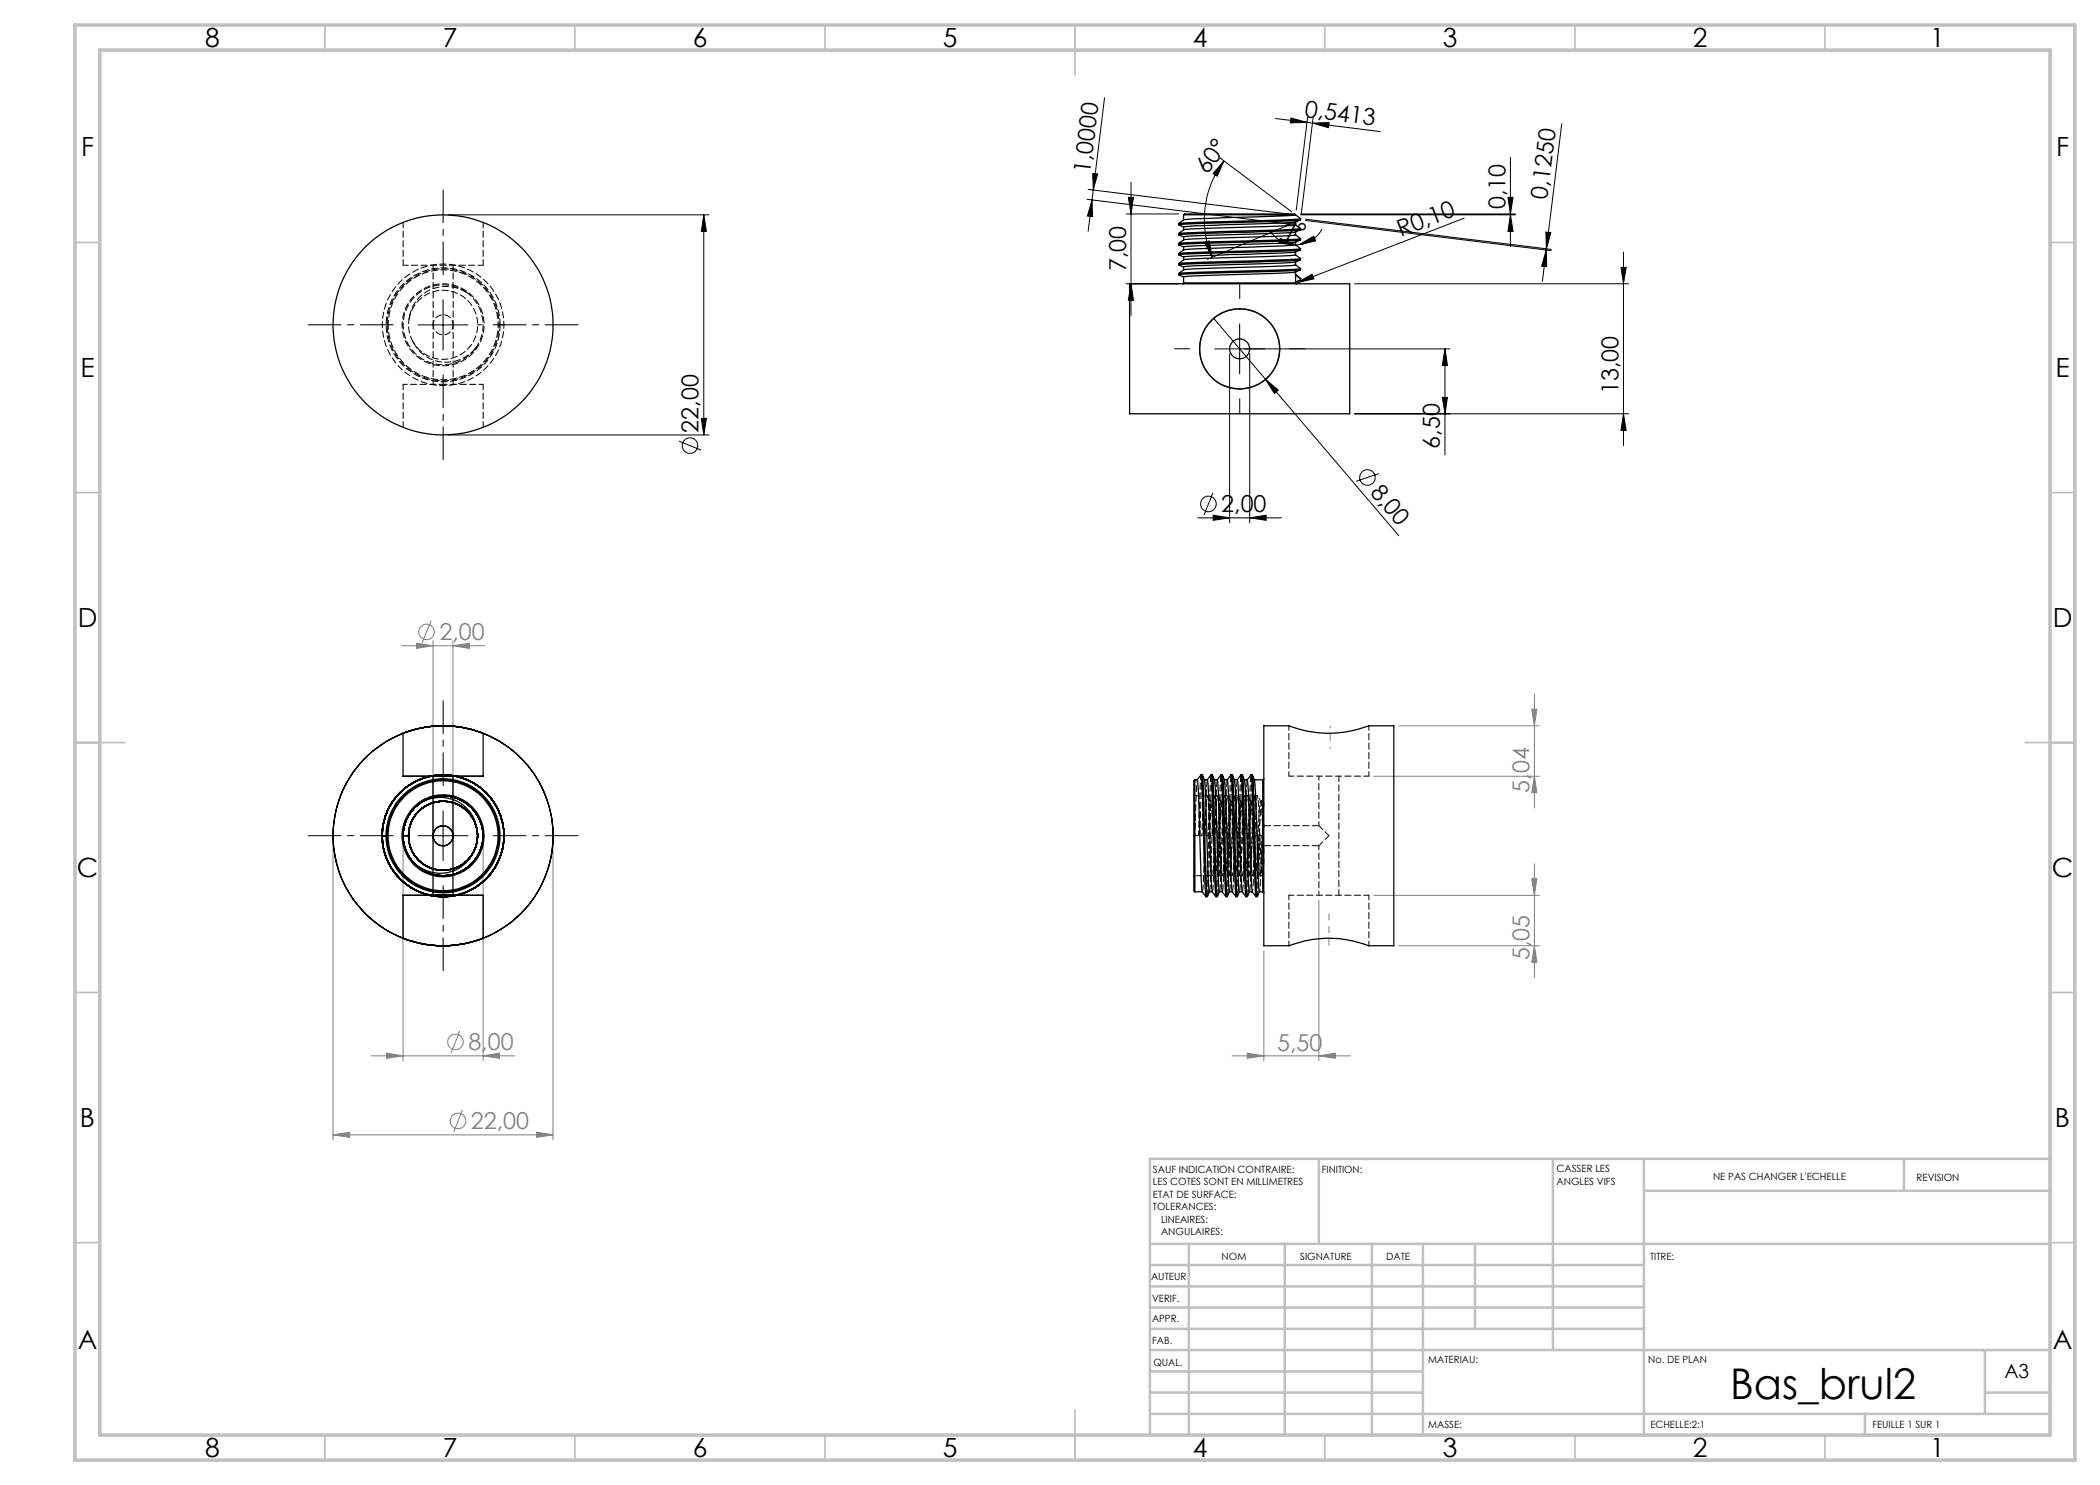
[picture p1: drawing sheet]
<svg xmlns="http://www.w3.org/2000/svg" width="420mm" height="297mm" viewBox="0 0 420 297" stroke-linecap="round" stroke-linejoin="round" font-family="sans-serif">
<g fill="none" stroke="#000" stroke-width=".2">
<path d="M220.9 19.5l-3.3 26.8M217.4 39.9l40.5 4.9M217.6 37.9l40.5 5M218.5 34.7l1 .1-.8 3.2zM225.7 39.5h1l-.5 3.3zM226.2 36.4v26.7M244 31.6l14.3 10.8M244.8 32.2l-1.3 3-.9-.5zM244.8 32.2a19.4 19.4 0 0 0-2.4 19.3M255.1 23.7l6.3 .8M258.2 23.6l3.2 .9-3.3 .1zM261.4 24.5l1.1 .1"/>
<path d="M261.5 23.5l-2.2 18.5M262.5 24.6l3.3-.1-.1 1zM262.5 24.6l13.6 1.7M262.6 23.6l-2.4 19.3M301.6 39.5h1l-.5 3.3zM302.1 31.5v17.8M312.3 24.8l-3 25M88.6 60v10M89.6 43h52.2M140.8 43l.5 3.3h-1zM140.8 43v44M218.4 40l.1 3.3-1-.1z"/>
<path d="M225.2 56.8h10.5M225.2 42.8h10.5M226.2 56.8l.5 3.3h-1zM240.9 48.5l1-.3 .5 3.3zM254.2 46.5a6 6 0 0 0 4.9 2.5M256 47.7l3.1 1.3-3.3-.4zM258 44.9l-16.5 7M259.5 56.5l2.9-1.6 .4 .9zM259.5 56.5l-.2 .1M259.9 48.9l2.8-1.7 .4 1zM259.9 48.9l-.8 .1M260.1 43h43"/>
<path d="M260.1 42.8h43M261.1 44.1l49.1 6M261.1 43.8l49.2 6.1M264.4 45.9a6 6 0 0 1-4.5 3M270.9 56.8h54.8M292.8 43.6l-33.3 12.9M302.1 43l.5 3.3h-1zM309.2 46.4l1 .1-.9 3.3zM309.2 50l.2 3.3-1.1-.1zM309.2 50l-.7 6.3M309.3 49.8l-.1 .2M324.2 53.5h1l-.5 3.3z"/>
<path d="M324.7 50.4v38.7M83.6 65h10M242.7 63.7l10.4 12.2M245.9 70.8v33.8M247.9 64.8v10M249.9 70.8v33.8M253.1 75.9l2.6 2.1-.8 .7zM253.1 75.9l26.7 31.2M288.5 79.5h1l-.5 3.3zM289 69.8v21.2M289 69.8l.5 3.3h-1zM290 69.8h-47.1"/>
<path d="M89.6 87h52.2M135.8 88.2l4.4 1.8M140.3 83.7h1l-.5 3.3zM242.6 98.6l-1.8 4.4M270.9 82.8h54.8M275.8 94.7l-4.6 1.6M324.7 82.8l.5 3.3h-1zM239.6 103.6h16.7M242.6 103l3.3 .6-3.3 .5zM249.9 103.6l3.3-.6v1.1zM83.6 167.1h10M88.6 162.2v10"/>
<circle cx="138" cy="89.1" r="1.55"/>
<circle cx="273.5" cy="95.5" r="1.56"/>
<circle cx="241.7" cy="100.8" r="1.55"/>
</g>
<g fill="none" stroke="#808080" stroke-width=".2">
<path d="M80.3 129.1h16.6M83.3 128.7l3.3 .4-3.3 .6zM86.2 124.1l-1.8 4.5M86.6 128.2v38M90.6 129.1l3.3-.4v1zM90.6 128.2v38M306.9 138.8v22.8M274.8 155.3h33.1M279.8 145.2h28.1M306.4 141.8h1l-.5 3.4zM306.9 155.3l.5 3.2h-1zM66.6 168.2v59.8"/>
<path d="M80.6 168.2v44M96.6 168.2v44M110.6 168.2v59.8M274.8 179.1h33.1M306.4 175.8h1l-.5 3.3zM306.9 172.7v22.8M252.8 190.1v22.1M263.8 180.1v32.1M279.8 189.2h28.1M306.9 189.2l.5 3.3h-1zM74.3 211.2h28.7M77.3 210.6l3.3 .6-3.3 .5z"/>
<path d="M92 206.2l-1.8 4.4M96.6 211.2l3.3-.6v1.1zM246.4 211.2h23.7M249.4 210.6l3.4 .6-3.4 .5zM263.8 211.2l3.3-.6v1.1zM66.6 227l3.3-.6v1.1zM66.6 227h44M92.5 222l-1.8 4.4M107.3 226.4l3.3 .6-3.3 .5z"/>
<circle cx="85.3" cy="126.4" r="1.56"/>
<circle cx="91.1" cy="208.4" r="1.55"/>
<circle cx="91.6" cy="224.2" r="1.56"/>
</g>
<circle cx="247.9" cy="69.8" r="8" fill="none" stroke="#808080" stroke-width=".25"/>
<path d="M88.6 55v-17M78.6 65h-17M88.6 75v17M98.6 65h17M88.6 157.1v-17M78.6 167.1h-17M88.6 177.1v17M98.6 167.1h17" fill="none" stroke="#000" stroke-width=".2" stroke-dasharray="30.5 1.3 1.3 1.3" stroke-dashoffset="23.9"/>
<g fill="none" stroke="#c0c0c0" stroke-width=".35">
<path d="M65 5v5M115 5v5M165 5v5M215 5v10M265 5v5M315 5v5M365 5v5M15 48.5h5M410 48.5h5M15 98.5h5M410 98.5h5M15 148.5h10"/>
<path d="M405 148.5h10M15 198.5h5M410 198.5h5M15 248.5h5M410 248.5h5M65 287v5M115 287v5M165 287v5M215 282v10M265 287v5M315 287v5M365 287v5"/>
</g>
<g fill="none" stroke="#c0c0c0" stroke-width=".5">
<path d="M263.8 231.8v17M310.6 231.8v38.2M328.8 231.8v55.2M328.8 238.2h81.2M380.8 231.8v6.4M410 231.8h-180v55.2M230 248.8h180M230 257.3h98.8M230 253h98.8M237.8 248.8v38.2M257 248.8v38.2M274.4 248.8v38.2"/>
<path d="M284.6 248.8v38.2M295 248.8v17M230 265.8h98.8M230 261.5h98.8M230 278.5h54.6M230 274.3h54.6M230 270h180M397 278.5h13M397 270v12.8M230 282.8h180M373 282.8v4.2"/>
</g>
<path d="M15 5h400v287h-400zM20 10h390v277h-390z" fill="none" stroke="#c0c0c0" stroke-width=".7"/>
<path d="M247.9 59.8v-3M237.9 69.8h-3M247.9 79.8v3M257.9 69.8h3" fill="none" stroke="#000" stroke-width=".2" stroke-dasharray="30.5 1.3 1.3 1.3"/>
<path d="M266 145.2v4.5" fill="none" stroke="#808080" stroke-width=".2" stroke-dasharray="30.5 1.3 1.3 1.3" stroke-dashoffset="30.1"/>
<path d="M265.8 189v-6.2" fill="none" stroke="#808080" stroke-width=".2" stroke-dasharray="30.5 1.3 1.3 1.3" stroke-dashoffset="29.2"/>
<g fill="#000">
<path d="M259.5 56.5l2.9-1.6 .4 .9zM253.1 75.9l2.6 2.1-.8 .7z"/>
<path d="M218.5 34.7l1 .1-.8 3.2zM218.4 40l.1 3.3-1-.1zM309.2 46.4l1 .1-.9 3.3zM309.2 50l.2 3.3-1.1-.1z"/>
<path d="M262.5 24.6l3.3-.1-.1 1zM258.2 23.6l3.2 .9-3.3 .1z"/>
<path d="M240.9 48.5l1.5 3-.5-3.3zM244.8 32.2l-2.2 2.5 .9 .5z"/>
<path d="M259.9 48.9l3.2-.7-.4-1zM256 47.7l-.2 .9 3.3 .4z"/>
<path d="M324.2 53.5h1l-.5 3.3zM324.7 82.8l.5 3.3h-1zM289 69.8l.5 3.3h-1zM288.5 79.5h1l-.5 3.3z"/>
<path d="M140.3 83.7h1l-.5 3.3zM140.8 43l.5 3.3h-1zM226.2 56.8l.5 3.3h-1zM225.7 39.5h1l-.5 3.3zM302.1 43l.5 3.3h-1zM301.6 39.5h1l-.5 3.3z"/>
<path d="M242.6 103l3.3 .6-3.3 .5zM249.9 103.6l3.3-.6v1.1z"/>
</g>
<g fill="#808080">
<path d="M77.3 210.6l3.3 .6-3.3 .5zM96.6 211.2l3.3-.6v1.1zM66.6 227l3.3-.6v1.1zM107.3 226.4l3.3 .6-3.3 .5zM83.3 128.7l3.3 .4-3.3 .6zM90.6 129.1l3.3-.4v1zM249.4 210.6l3.4 .6-3.4 .5zM263.8 211.2l3.3-.6v1.1z"/>
<path d="M306.9 155.3l.5 3.2h-1zM306.4 141.8h1l-.5 3.4zM306.9 189.2l.5 3.3h-1zM306.4 175.8h1l-.5 3.3z"/>
</g>
<g fill="none" stroke="#000" stroke-width=".25">
<path d="M225.9 56.8h44v26h-44zM235.8 47l.9 .4M235.8 49l.9 .4M235.8 51l.9 .4M235.8 53l.9 .4M235.8 55l.9 .4M235.8 45l.9 .4M236.7 56.6l-.2 .2M236.7 43h22.4M236.7 43l.2-.2h22l.2 .2M236.7 56.6h22.4M236.7 43v1"/>
<path d="M236.7 45.4v.6M236.7 49.4v.6M236.7 51.4v.6M236.7 55.4v1.2M259 47l1.1 .7-4.5 .3-17.2 .5-2.6 .2M259 48.9l1.1 .8-4.5 .3-17.2 .5-2.6 .2M259 52.9l1.1 .8-3.6 .3-18.1 .5-2.6 .2M259 54.9l1.1 .8M259.1 43l1 .7v.3M259.1 50.4v.6l-1.1 .1-20.7 .8a1.24 1.24 0 0 0-1.1 .4l-.4 .4 21.7-.8 2.6-.2-1.1-.8M259.1 44.4v.6l-1.1 .1-20.7 .8a1.24 1.24 0 0 0-1.1 .5l-.5 .3 21.8-.8 2.6-.2-1.1-.8M259.1 46.4v.6l-1.1 .1-20.7 .8h-.5l-1.1 .8"/>
<path d="M259.1 48.4v.6l-1.1 .1-20.7 .8h-.6l-1 .8M259.1 52.4v.6l-1.1 .1-20.7 .8h-.5l-1.1 .8M259.1 43l-3.3 .2-17.4 .6-1.7 .2-1 .7M259.1 56.6l.2 .2M259.1 54.4v2.2M259.1 55l1 .7M260 46l-.5 .2a14.5 14.5 0 0 1-4.6 .5l-17.6 .6-.6 .1v.6M260 48l-.5 .2a14.5 14.5 0 0 1-4.6 .5l-14.9 .4-3.3 .3M260 50a8.6 8.6 0 0 1-4.2 .6l-15.8 .5-3.3 .3M260 52l-.5 .2a14.5 14.5 0 0 1-4.6 .5l-17.6 .6-.6 .1v.6M260 54l-.5 .2a14.5 14.5 0 0 1-4.6 .5l-14.9 .4-3.3 .3M260 44a8.6 8.6 0 0 1-4.2 .6l-16.6 .6-2.5 .2"/>
<path d="M260.1 46l-21.7 .8-2.6 .2-.1-.3M260.1 48l-2.7 .2-18.1 .5-3.5 .3-.1-.3M260.1 50l-2.7 .2-18.1 .5-3.5 .3-.1-.3M260.1 52l-2.7 .2-18.1 .5-3.5 .3-.1-.3M260.1 54l-2.7 .2-18.1 .5-3.5 .3-.1-.3M260.1 44l-2.7 .2-18.1 .5-3.5 .3-.1-.3M260.1 43.7l-2.6 .3-18.2 .5-3.5 .2M260.1 45.7v.3M260.1 47.7v.3M260.1 49.7v.3M260.1 51.7v.3M260.1 53.7v.3"/>
<path d="M260.1 55.7v.3l-1 .4M80 158.5a12.2 12.2 0 0 1 20.3 5 12.2 12.2 0 0 1-14 15.6 12.2 12.2 0 0 1-7.2-19.6 12.2 12.2 0 0 1 20.7 2.9 12.2 12.2 0 0 1-12.2 17 12.2 12.2 0 0 1-9.3-18.7 12.2 12.2 0 0 1 20.9 .4 12.2 12.2 0 0 1-10.2 18.3 12.2 12.2 0 0 1-11.4-17.5 12.2 12.2 0 0 1 20.8-2 12.2 12.2 0 0 1-8 19.3 12.2 12.2 0 0 1-13.3-16.1 12.2 12.2 0 0 1 20.1-4.7 12.2 12.2 0 0 1-4.5 20.2 12.2 12.2 0 0 1-16.2-12.8 12.2 12.2 0 0 1 19-8.8 12.2 12.2 0 0 1-1.1 20.9 12.2 12.2 0 0 1-18-10.8 12 12 0 0 1 3.6-8.6zM80 158.5a12.2 12.2 0 0 1 20.2 5.1 12.2 12.2 0 0 1-13.9 15.5 12.2 12.2 0 0 1-7.2-19.5 12.2 12.2 0 0 1 20.7 2.7 12.2 12.2 0 0 1-12.1 17 12.2 12.2 0 0 1-9.4-18.6 12.2 12.2 0 0 1 20.8 .4 12.2 12.2 0 0 1-10.1 18.2 12.2 12.2 0 0 1-11.4-17.4 12.2 12.2 0 0 1 20.5-2.3 12.2 12.2 0 0 1-6.8 19.4 12.2 12.2 0 0 1-14.6-14.5 12.2 12.2 0 0 1 19.1-7.2 12.2 12.2 0 0 1-1.1 20.3 12.2 12.2 0 0 1-18.2-9.1 12.2 12.2 0 0 1 16.2-12.8 12.2 12.2 0 0 1 4.5 20.1 12.2 12.2 0 0 1-20.1-4.6 12.1 12.1 0 0 1 2.9-12.7zM80.6 146.6a22.3 22.3 0 0 1 16 0 22.1 22.1 0 0 0-16 0zM80.6 155.3h16zM80.6 146.6v8.7M80.7 159.2a11.2 11.2 0 0 1 18.6 4.6 11.2 11.2 0 0 1-12.7 14.3 11.2 11.2 0 0 1-6.7-17.9 11.2 11.2 0 0 1 18.8 2.1 11.2 11.2 0 0 1-10.1 16.1 11.2 11.2 0 0 1-10.1-16.1 11.2 11.2 0 0 1 19.1-1.8 11.2 11.2 0 0 1-7.3 17.7 11.2 11.2 0 0 1-12.3-14.7 11.2 11.2 0 0 1 18.5-4.2 11.2 11.2 0 0 1-4.3 18.5 11.2 11.2 0 0 1-14.7-11.9 11.2 11.2 0 0 1 17.4-8 11.2 11.2 0 0 1-1.1 19.2 11.2 11.2 0 0 1-16.4-10 11.2 11.2 0 0 1 16.4-9.9 11.2 11.2 0 0 1 1.1 19.2 11.2 11.2 0 0 1-17.4-8 11.3 11.3 0 0 1 3.2-9.2zM86.6 155.3h4zM86.6 155.3v23.8M90.6 155.3v23.8M96.6 146.6v8.7M239 156v22.4"/>
<path d="M239 156l-.2 .2v20.7a1.63 1.63 0 0 0 .2 1.5M239 156h.5M239.5 156l.2 3.2 .5 16.7 .3 2.4M240.2 155l.2 2.6 .6 19.1 .2 2.6-.7-.9M240.2 155l-.7 1M240.2 155h.3M240.5 155a6.1 6.1 0 0 1 .6 3.4l.6 18.8 .2 1.2h.6M240.5 155l.8 21.7 .2 2.6M240.9 156h.6l.1 1.1 .6 18 .3 3.2M242.2 155l-.8 1M242.2 155h.3M242.2 155l.2 2.6 .6 18.2 .2 3.5"/>
<path d="M242.5 155l.2 2.7 .5 18.1 .3 3.5h-.3M242.5 155a5.6 5.6 0 0 1 .6 3.4l.5 16.7 .3 3.3M242.9 156h.6M243.5 156l.2 2.4 .7 19.9M244.2 155l-.7 1M244.5 155h-.3l.2 2.6 .6 18.2 .2 3.5M244.5 155l.2 2.7 .5 18.1 .3 3.5h-.3M244.5 155a6.1 6.1 0 0 1 .6 3.4l.4 12.4 .4 7.6M244.9 156h.6M245.5 156l.2 3.2 .5 16.7 .3 2.4M246.2 155l-.7 1M246.2 155l.2 2.6 .8 21.7-.7-.9"/>
<path d="M246.2 155h.3M246.5 155a6.1 6.1 0 0 1 .6 3.4l.6 18.8 .2 1.2h.6M246.5 155l.8 21.7 .2 2.6M246.9 156h.6M247.5 156l.2 3.2 .5 16.7 .3 2.4M248.2 155l-.7 1M248.2 155h.3M248.2 155l.2 2.6 .6 18.2 .2 3.5M248.5 155l.7 21.7 .2 2.6h-.2M248.5 155a6.1 6.1 0 0 1 .6 3.4l.5 16.7 .3 3.3M248.9 156h.5M249.4 156l.3 2.4 .7 19.9"/>
<path d="M250.2 155l-.8 1M250.5 155h-.3l.2 2.6 .6 18.2 .2 3.5M250.5 155l.2 2.7 .5 18.1 .3 3.5h-.3M250.5 155a6.4 6.4 0 0 1 .6 3.4l.5 16.7 .3 3.3M250.9 156h1.7M252.6 156v22.4M252.8 155.7l-.2 .3M252.8 145.2h5a22.1 22.1 0 0 0 16 0h5v44h-5a22.1 22.1 0 0 0-16 0h-5zM76.4 167.1h1M77.4 167.1h.1M80.6 167.1h.1M80.6 167.1a8 8 0 0 1 11.7-7.1 8 8 0 0 1 .9 13.7 8 8 0 0 1-12.5-5.5 8 8 0 0 1 10.6-8.6 8 8 0 0 1 2.7 13.4 8 8 0 0 1-13.1-3.8 8 8 0 0 1 9.1-9.9 8 8 0 0 1 5.2 12.4 8 8 0 0 1-13.5-.5 8 8 0 0 1 6-11.9 8 8 0 0 1 8.7 10 8 8 0 0 1-12.7 4.2 8 8 0 0 1 1.6-13.6 8 8 0 0 1 11.3 7.7 8 8 0 0 1-12 6.5 8 8 0 0 1-.5-13.5 8 8 0 0 1 12.4 5.2 8 8 0 0 1-10 9.1 8 8 0 0 1-4.4-3.1"/>
<path d="M80.6 179.1h16zM80.6 179.1v8.5M80.6 167.1h1.1M81.7 167.1h.1M81.7 167.1a6.9 6.9 0 0 1 9.8-6.2 6.9 6.9 0 0 1 1.7 11.5 6.9 6.9 0 0 1-11.2-3.1 6.9 6.9 0 0 1 7.7-9 6.9 6.9 0 0 1 4.5 10.9 6.9 6.9 0 0 1-11.8-.9 6.9 6.9 0 0 1 6.2-10.1 6.9 6.9 0 0 1 6.2 10.1 6.9 6.9 0 0 1-11.8 .9 6.9 6.9 0 0 1 4.4-10.9 6.9 6.9 0 0 1 7.8 8.9 6.9 6.9 0 0 1-11.5 2.8 6.9 6.9 0 0 1 2.9-11.4 6.9 6.9 0 0 1 8.9 7.7 6.9 6.9 0 0 1-11 4.5 6.9 6.9 0 0 1-1.6-9.5 6.9 6.9 0 0 1 9.4-1.9 6.9 6.9 0 0 1 2.2 9.3M83.9 160.7a8.1 8.1 0 0 0-1.8 11.1M83.9 160.7a8 8 0 0 0 .5 13.3 8 8 0 0 0 12.1-5.7 8 8 0 0 0-10-8.9 8 8 0 0 0-3.8 13.2 8 8 0 0 0 13.5-2.7 8 8 0 0 0-8.6-10.7 8 8 0 0 0-5.7 12.2 8 8 0 0 0 13.5 0 8 8 0 0 0-5.8-12.2 8 8 0 0 0-8.7 10.3 8 8 0 0 0 13 3.6 8 8 0 0 0-2.2-13.3 8 8 0 0 0-11.1 8 8 8 0 0 0 12.2 6.1 8 8 0 0 0-.2-13.7 8 8 0 0 0-12 6.9M83.9 160.7a7.4 7.4 0 0 1 11.4 4.8M86.6 179.1h4zM94.5 170.7a7.4 7.4 0 0 1-12.4 1.1M95.3 165.5a6.9 6.9 0 0 1-.8 5.2M95.3 165.5a6.9 6.9 0 0 0-11.3-3.6 6.9 6.9 0 0 0 2.2 11.7 6.9 6.9 0 0 0 9.2-7.5 6.9 6.9 0 0 0-10.6-4.7 6.9 6.9 0 0 0 0 11.6 6.9 6.9 0 0 0 10.6-4.8 6.9 6.9 0 0 0-9-7.6 6.9 6.9 0 0 0-2.7 11.5 6.9 6.9 0 0 0 11.5-2.8 6.9 6.9 0 0 0-7.7-9 6.9 6.9 0 0 0-4.5 10.9 6.9 6.9 0 0 0 11.8-.9 6.9 6.9 0 0 0-6.2-10.1 6.9 6.9 0 0 0-6.2 10.1 6.9 6.9 0 0 0 11.8 .9 6.9 6.9 0 0 0-3.4-10.6 6.9 6.9 0 0 0-9.1 6.5"/>
<path d="M96.6 179.1v8.5M239 178.4h1.5M241.5 179.3h-.3M241.9 178.4l-.4 .9M242.5 178.4l.7 .9M243.9 178.4l-.4 .9M243.9 178.4h.5M244.4 178.4l.8 .9M245.9 178.4l-.4 .9M245.9 178.4h.6M247.5 179.3h-.3M247.9 178.4l-.4 .9"/>
<path d="M248.5 178.4l.7 .9M249.9 178.4l-.4 .9M249.9 178.4h.6M250.4 178.4l.8 .9M251.9 178.4l-.4 .9M251.9 178.4h.7M252.6 178.4l.2 .2M80.6 187.6a21.8 21.8 0 0 0 16 0 21.7 21.7 0 0 1-16 0z"/>
<circle cx="88.6" cy="65" r="22"/>
<circle cx="247.9" cy="69.8" r="2"/>
<circle cx="247.9" cy="69.8" r="8"/>
<circle cx="88.6" cy="167.1" r="2"/>
<circle cx="88.6" cy="167.2" r="22"/>
<circle cx="88.6" cy="167.2" r="2"/>
<circle cx="88.6" cy="167.1" r="11.2"/>
<circle cx="88.6" cy="167.1" r="8.2"/>
<circle cx="88.6" cy="167.2" r="11"/>
<circle cx="88.6" cy="167.2" r="11.4"/>
<circle cx="88.6" cy="167.2" r="8"/>
</g>
<g fill="none" stroke="#000" stroke-width=".2" stroke-dasharray="1.3 .6" stroke-dashoffset=".4">
<path d="M86.6 53.1v11.9M77.6 65a11 11 0 0 1 16.3-9.7 11 11 0 0 1 .7 18.9 11 11 0 0 1-16.9-8.5l-.1-.7M80.6 76.9h8M86.6 65a2 2 0 0 0 2 2 2 2 0 0 0 2-2M86.6 65v11.9M88.6 76.9h8M90.6 65a2 2 0 0 0-2-2 2 2 0 0 0-2 2M90.6 65v-11.9M90.6 76.9v-11.9M247 159.2l.2 1.6 .5 12 .3 2.3 .2-2.3 .6-12 .2-1.7 .1 .3 .9 15.7M252.8 159.5l-.5 .7M257.8 145.1v10.1"/>
<path d="M263.8 155.2v9.9M273.8 155.2v-10.1M243.2 174l.7-12.5 .2-1.3M245.4 174.1l.2-2.1 .7-11.7M246.1 160.3l.3 1.9 .5 10.5 .2 1.3M247.2 174l.7-12.5 .2-1.3M250.1 160.3l.3 1.9 .5 10.5 .2 1.3M257.8 179v10.1M263.8 169.1v9.9M273.8 189.1v-10.1"/>
</g>
<path d="M96.6 53.1h-16M241.5 159.1h-2.5M273.8 155.2h-16M239.7 167.1l.5-12.1M240 167.1l.3-9.5 .2-2.6M246 175.1l.2-1.6 .7-14.3M250 175.1l.2-1.6 .7-14.3M251.3 179.3l.4-12.2M251.5 179.2l.5-12.1M257.8 179h16" fill="none" stroke="#000" stroke-width=".2" stroke-dasharray="1.3 .6" stroke-dashoffset=".3"/>
<path d="M77.5 64.4l-.1 .9M82.6 68.3a6.9 6.9 0 0 0 10.9 1.5 6.9 6.9 0 0 0-1.5-10.9 6.9 6.9 0 0 0-10.1 4.4M95.5 65h1.1M99.8 65h1M100.8 65a12.2 12.2 0 0 0-17.9-10.8 12.2 12.2 0 0 0-1.1 20.8 12.2 12.2 0 0 0 18.9-8.7l.1-1.3" fill="none" stroke="#000" stroke-width=".2" stroke-dasharray="1.3 .6" stroke-dashoffset=".5"/>
<g fill="none" stroke="#000" stroke-width=".2" stroke-dasharray="1.3 .6">
<path d="M93.3 58.5a7.4 7.4 0 0 0-11.4 4.8M81.9 63.3l-.1 .6M95.1 69.6l.2-.3M100.8 65h.1M239 159.1l-.2-.2M239.5 155.9h.1M240.9 155.9h.1M241.5 156v-.1M241.5 155.9h.1M242.9 155.9h.1M243.5 156v-.1M243.5 155.9h.1"/>
<path d="M243.5 159.1h-.5M244.9 155.9h.1M245.5 155.9h.1M245.5 159.1h-.5M246.9 155.9h.1M247.5 156v-.1M247.5 155.9h.1M247.5 159.1h-.5M248.9 155.9h.1M249.5 156v-.1M249.5 155.9h.1M249.5 159.1h-.5"/>
<path d="M250.9 155.9h.1M251.5 159.1h-.5M238.8 175.3l.2-.2M240.5 178.3h.1M241 167.1l.3-6.3 .2-1.7 .2 2.4 .6 12 .2 1.6 .2-1.6 .5-12 .3-2.4 .2 1.7 .5 12 .3 2.3 .2-1.6 .5-12 .3-2.4 .2 1.7 .5 12 .3 2.3 .2-1.6 .5-12 .3-2.4 .2 2.4 .6 12 .2 1.6 .2-2.3 .6-12 .2-1.7 .2 2.4 .6 12 .2 1.6 .2-2.3 .6-12 .2-1.7 .2 2.4 .6 12 .2 1.6 .3-3.3M241 167.1h.6M241.6 167.1h.3M241.9 167.1h.6M241.9 178.3h.1M242.4 160.2h-.3M242.5 178.3h.1M243.1 174.1h.3"/>
<path d="M243.9 178.3h.1M244 175.1h.5M244.4 160.2h-.3M244.5 178.3h.1M245.1 174.1h.3M245.9 178.3h.1M246 175.1h.5M246.4 160.2h-.3M246.5 178.3h.1M247.1 174.1h.3M247.9 178.3h.1M248 175.1h.5"/>
<path d="M248.4 160.2h-.3M248.5 178.3h.1M249.1 174.1h.3M249.9 178.3h.1M250 175.1h.5M250.4 160.2h-.3M250.5 178.3h.1M251.1 174.1h.3M251.9 178.3h.1M252 175.1h.5M252.4 160.2h-.3M252.5 175.1l.3-.5"/>
</g>
<path d="M99.8 65a11.2 11.2 0 0 1-16.6 9.8 11.2 11.2 0 0 1-.6-19.3 11.2 11.2 0 0 1 17.2 8.7v.8M240.9 155.9l-.2 2.5-.3 8.7M239 167.1l.3-8.7 .2-2.5M239 167.1h1.4M241.6 167.1l.3-5.6 .2-1.3 .3 2 .5 10.5 .2 1.3M241.9 167.1l.3-5.6 .2-1.3 .2 1.3 .5 10.5 .2 2M250.5 178.3l.2-2.4 .3-8.8M252.4 167.1l-.3 8.8-.2 2.4M252.4 167.1h-1.4" fill="none" stroke="#000" stroke-width=".2" stroke-dasharray="1.3 .6" stroke-dashoffset=".7"/>
<path d="M80.6 44.5v8.6M93.3 58.5a8 8 0 0 1 1.8 11.1M100 65a11.4 11.4 0 0 0-16.9-10 11.4 11.4 0 0 0-.6 19.6 11.4 11.4 0 0 0 17.5-8.9v-.7M96.6 85.5v-8.6M243.4 174.1l.2-2.1 .6-10.5 .2-1.3 .2 1.3 .5 10.5 .2 2M244.1 160.3l.3 1.9 .5 10.5 .2 1.4 .3-2.1 .5-10.5 .2-1.3M248.1 160.3l.3 1.9 .5 10.5 .2 1.4 .3-2.1 .5-10.5 .2-1.3" fill="none" stroke="#000" stroke-width=".2" stroke-dasharray="1.3 .6" stroke-dashoffset=".1"/>
<path d="M93.4 58.5a8 8 0 0 0-11.2 1.7 8 8 0 0 0 1.7 11.2 8 8 0 0 0 11.2-1.8M81.9 63.3a6.9 6.9 0 0 0 .8 5.3M239 175.1h3.5" fill="none" stroke="#000" stroke-width=".2" stroke-dasharray="1.3 .6" stroke-dashoffset="-.2"/>
<g fill="none" stroke="#000" stroke-width=".2" stroke-dasharray="1.3 .6" stroke-dashoffset="-.1">
<path d="M82.7 68.6a7.5 7.5 0 0 0 12.4 1M242.9 156l-.2 2.4-.6 16.7-.2 3.2M244.9 156l-.2 2.4-.8 19.9M246.9 155.9l-.3 3.3-.5 16.7-.2 2.4M248.9 156l-.2 2.4-.6 16.7-.2 3.2M250.9 156l-.2 2.4-.8 19.9M240.5 178.3l.2-2.4 .7-19.9M241.3 179.3l.9-24.3M241.5 179.3l.2-3.6 .6-18.1 .2-2.6M242.5 178.3l.2-2.4 .7-19.9M243.3 179.3l.2-3.5 .5-18.2 .2-2.6M243.5 179.2l.8-21.6 .2-2.6"/>
<path d="M244.5 178.3l.2-3.2 .6-16.7 .2-2.5M245.2 179.3l.2-2.6 .8-21.7M245.5 179.2l.8-21.6 .2-2.6M246.5 178.3l.2-2.4 .7-19.9M247.3 179.3l.2-3.5 .5-18.2 .2-2.6M247.5 179.2l.8-21.6 .2-2.6M248.5 178.3l.2-2.4 .7-19.9M249.2 179.3l.2-2.6 .8-21.7M249.5 179.3l.2-3.6 .6-18.1 .2-2.6M251.2 174l.7-12.5 .2-1.3 .3 2 .4 8.5M252.8 169.1h11M263.8 165.1h-11"/>
</g>
<g fill="none" stroke="#000" stroke-width=".2" stroke-dasharray="1.3 .6" stroke-dashoffset=".6">
<path d="M80.4 65a8.2 8.2 0 0 0 12.1 7.2 8.2 8.2 0 0 0 .6-14.1 8.2 8.2 0 0 0-12.6 6.2l-.1 .7M243 159.2l-.7 1M245 159.2l-.7 1M247 159.2l-.7 1M249 159.2l-.7 1M251 159.2l.2 1.6 .5 12 .3 2.3 .2-2.3 .6-12.2M251 159.2l-.7 1M242.1 160.2l-.6-1M242.5 175.1l.6-1.1M243.3 174l.7 1.1M244.1 160.2l-.6-1M244.5 175.1l.6-1.1"/>
<path d="M245.3 174l.7 1.1M246.1 160.2l-.6-1M246.5 175.1l.6-1.1M247.3 174l.7 1.1M248.1 160.2l-.6-1M248.5 175.1l.6-1.1M249.3 174l.7 1.1M250.1 160.2l-.6-1M250.5 175.1l.6-1.1M251.3 174l.7 1.1M251.4 174.1l.2-2.1 .6-10.5 .2-1.3 .4 5.3M252.1 160.2l-.6-1"/>
</g>
<path d="M96.6 53.1v-8.6M80.6 76.9v8.6M242.5 167.1l.3-6.3 .2-1.7 .2 2.4 .6 12 .2 1.6 .2-1.6 .5-12 .3-2.4 .2 1.7 .5 12 .3 2.3M246.3 160.3l.3 1.2 .5 10.5 .3 2.1 .2-1.4 .7-12.4 .3 1.2 .5 10.5 .3 2.1 .2-2.1 .6-10.5 .2-1.2 .9 13.7M263.8 165.1l2 2M265.8 167.1l-2 2M267.8 179v-23.8" fill="none" stroke="#000" stroke-width=".2" stroke-dasharray="1.3 .6" stroke-dashoffset=".2"/>
<path d="M252.6 155.9v11.2M252.6 167.1v11.2" fill="none" stroke="#000" stroke-width=".2" stroke-dasharray="1.3 .6" stroke-dashoffset=".8"/>
<text font-size="8.5" x="346" y="279.7">Bas_brul2</text>
<g font-size="5.3">
<text x="41" y="9.5">8</text>
<text x="88.5" y="9.5">7</text>
<text x="138.5" y="9.5">6</text>
<text x="188.5" y="9.5">5</text>
<text x="238.5" y="9.5">4</text>
<text x="288.5" y="9.5">3</text>
<text x="338.5" y="9.5">2</text>
<text x="386" y="9.5">1</text>
<text x="16.2" y="31.2">F</text>
<text x="411.2" y="31.2">F</text>
<text x="16.1" y="75.5">E</text>
<text x="411.1" y="75.5">E</text>
<text x="15.5" y="125.5">D</text>
<text x="410.5" y="125.5">D</text>
<text x="15.4" y="175.5">C</text>
<text x="410.4" y="175.5">C</text>
<text x="16" y="225.5">B</text>
<text x="411" y="225.5">B</text>
<text x="15.5" y="269.7">A</text>
<text x="410.5" y="269.7">A</text>
<text x="41" y="291.5">8</text>
<text x="88.5" y="291.5">7</text>
<text x="138.5" y="291.5">6</text>
<text x="188.5" y="291.5">5</text>
<text x="238.5" y="291.5">4</text>
<text x="288.5" y="291.5">3</text>
<text x="338.5" y="291.5">2</text>
<text x="386" y="291.5">1</text>
</g>
<g font-size="4.7">
<text x="260.8" y="23.4" transform="rotate(7 260.8 23.4)">0,5413</text>
<text x="218" y="34.8" transform="rotate(-83 218 34.8)">1,0000</text>
<text x="241.5" y="35.1" transform="rotate(-55 241.5 35.1)">60°</text>
<text x="301.1" y="41.8" transform="rotate(-90 301.1 41.8)">0,10</text>
<text x="309.5" y="40" transform="rotate(-83 309.5 40)">0,1250</text>
<text x="256.9" y="47.9">7°</text>
<text x="280.2" y="47.4" transform="rotate(-21 280.2 47.4)">R0,10</text>
<text x="225.2" y="54.3" transform="rotate(-90 225.2 54.3)">7,00</text>
<text x="323.7" y="78.9" transform="rotate(-90 323.7 78.9)">13,00</text>
<text x="139.7" y="86.5" transform="rotate(-90 139.7 86.5)">22,00</text>
<text x="288" y="89.7" transform="rotate(-90 288 89.7)">6,50</text>
<text x="273.9" y="98.5" transform="rotate(50 273.9 98.5)">8,00</text>
<text x="244.3" y="102.5">2,00</text>
</g>
<g font-size="4.7" fill="#808080">
<text x="87.9" y="128.1">2,00</text>
<text x="305.9" y="158.5" transform="rotate(-90 305.9 158.5)">5,04</text>
<text x="305.9" y="192" transform="rotate(-90 305.9 192)">5,05</text>
<text x="93.7" y="210.1">8,00</text>
<text x="255.4" y="210.1">5,50</text>
<text x="94.2" y="225.9">22,00</text>
</g>
<text font-size="3.9" x="400.9" y="275.5">A3</text>
<g font-size="2">
<text x="230.6" y="234.6">SAUF INDICATION CONTRAIRE:</text>
<text x="230.6" y="237.1">LES COTES SONT EN MILLIMETRES</text>
<text x="230.6" y="239.6">ETAT DE SURFACE:</text>
<text x="264.4" y="234.6">FINITION:</text>
<text x="311.3" y="234.5">CASSER LES</text>
<text x="311.3" y="237">ANGLES VIFS</text>
<text x="342.6" y="236">NE PAS CHANGER L'ECHELLE</text>
<text x="383.3" y="236.2">REVISION</text>
<text x="230.6" y="242.1">TOLERANCES:</text>
<text x="232.2" y="244.6">LINEAIRES:</text>
<text x="232.2" y="247.1">ANGULAIRES:</text>
<text x="244.3" y="252">NOM</text>
<text x="260" y="251.9">SIGNATURE</text>
<text x="277.2" y="251.9">DATE</text>
<text x="330" y="251.9">TITRE:</text>
<text x="230.2" y="256.1">AUTEUR</text>
<text x="230.4" y="260.3">VERIF.</text>
<text x="230.4" y="264.4">APPR.</text>
<text x="230.5" y="268.8">FAB.</text>
<text x="230.7" y="273.1">QUAL.</text>
<text x="285.7" y="272.5">MATERIAU:</text>
<text x="329.6" y="272.5">No. DE PLAN</text>
<text x="285.6" y="285.5">MASSE:</text>
<text x="330.1" y="285.6">ECHELLE:2:1</text>
<text x="374.5" y="285.6">FEUILLE 1 SUR 1</text>
</g>
</svg>
